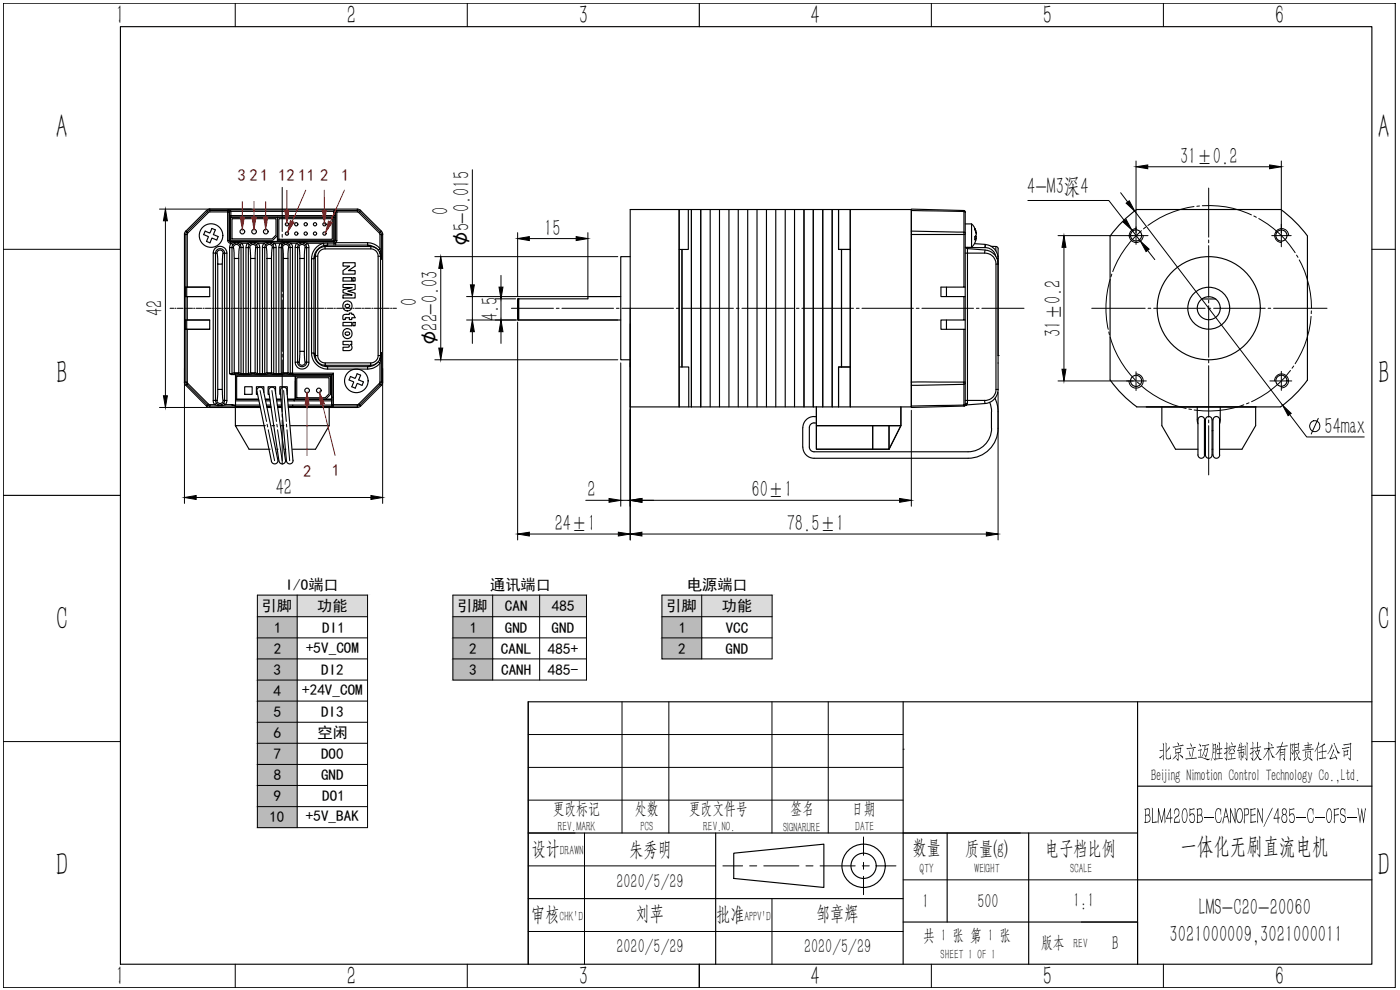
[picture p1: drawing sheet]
<svg xmlns="http://www.w3.org/2000/svg" width="420mm" height="297mm" viewBox="0 0 420 297" stroke-linecap="round" stroke-linejoin="round" font-family="sans-serif">
<!-- layer: VhF -->
<g fill="none" stroke="#000" stroke-width=".34">
<path d="M36.1 8h375.6v281.3h-375.6zM209.9 1v7M1 148.6h35.1M411.7 148.6h7M271 210.6v78.7M341.4 210.6v78.7M411.7 210.6h-253.2v78.7M341.4 235.9h70.3M158.5 249.9h182.9M214.8 249.9v39.4M220.2 256l27.1-2.7v13l-27.1-2.7zM284.3 249.9v26.7"/>
<path d="M308.7 249.9v39.4M158.5 269.6h112.5M271 276.6h70.4M341.4 264h70.3M209.9 289.3v7"/>
<circle cx="259.2" cy="259.8" r="6.5"/>
<circle cx="259.2" cy="259.8" r="3.8"/>
</g>
<g fill="none" stroke="#000" stroke-width=".3">
<path d="M1 1h417.7v295.3h-417.7zM70.6 1v7M140.2 1v7M279.5 1v7M349.2 1v7M1 74.8h35.1M411.7 74.8h7M158.5 210.6v78.7M186.7 210.6v39.3M200.7 210.6v39.3M231.7 210.6v39.3M248.6 210.6v39.3"/>
<path d="M1 222.5h35.1M158.5 230.3h112.5M158.5 220.4h112.5M271 224.8h.1M411.7 222.5h7M158.5 249.9h14.1M158.5 240.1h112.5M158.5 259.8h56.3M175.4 249.9v39.4M216.9 259.8h6M225 259.8h2.1M229.2 259.8h10.6"/>
<path d="M241.9 259.8h2.1M246.1 259.8h10.6M258.8 259.8h2.1M259.2 251.1v5.5M259.2 258.7v2.1M263 259.8h5.9M271 249.9h35.2M389 245.2h3M394.6 245.2h2.9M404.2 245.2h3M158.5 279.5h112.5M231.7 269.6v19.7"/>
<path d="M259.2 262.9v5.5M271 264h70.4M324.5 276.6h16.9v12.7M70.6 289.3v7M140.2 289.3v7M279.5 289.3v7M349.2 289.3v7"/>
</g>
<g fill="#000">
<path d="M392.8 242.8a.65 .65 0 0 1 .7-.3 .65 .65 0 0 1 .5 .5l.2-.4v1.8l-.3-1.2a.68 .68 0 0 0-.9-.4 .68 .68 0 0 0-.4 .9l-.1 1.5 .3 1a.73 .73 0 0 0 .9 .4 .73 .73 0 0 0 .4-.9l.1-.5v1l-.4 .6-.6 .1-.4-.2-.5-1.8 .2-1.4zM400.2 242.7l1.4-.3 .3 .3-1.4 .3v1.5l1.1-.3 .2 .3-1.3 .2v2.4l-.2-.5zM402.4 242.8l.6-.3 .6 .5 .1-.5v1.8l-.2-1.1a.66 .66 0 0 0-.9-.3 .66 .66 0 0 0-.2 1l.2 .4 1.1 .6 .2 .7-.3 1-.7 .3-.6-.5-.1-1 .4 1.1a.85 .85 0 0 0 1.1-.4 .85 .85 0 0 0-.3-1.1l-1.2-.9zM407.4 242.4l.4 .3 .4 3.3 .4-3.4 .6 3.4 .4-3.6 .3 .4-.6 4.2-.6-3.5-.6 3.5z"/>
<path d="M395.7 224.3l1.7-1.2 .3 .2-.8 .5v1.6l1-.2 .3 .2-1.3 .2v1.8l.8-.2 .2 .3-1.8 .3-.3-.2 .9-.2v-1.7l-.9 .2-.2-.3 1.1-.1v-1.6zM395.7 222.5l.2 .6-.4 1-.1 4.3-.2-.6 .1-3.3-.8 1.1 .8-1.4z"/>
<path d="M399.7 223.4l.3 .5-1.6 2.4 .8-1.4zM400.2 224.7l.2 .6-1.1 2.2 .9-.2a.42 .42 0 0 0 .6-.2 .42 .42 0 0 0-.2-.6l-.1-.3 .8 1.3-.1 .5-.3-.7-1.7 .6-.2-.3 .5-.9zM400.3 222.9l.3 .2 .8 2.2 .8 .7-.7 .1z"/>
<path d="M402.7 224.5l2.1-.4 .2 .2-2.1 .4zM403.1 223.4l2.1-.3 .1-.3 .3 .3-.2 .3-.2 4.9-.6-.9 .6 .2v-4.3l-1.2 .2a.54 .54 0 0 1-.9-.1zM403.2 225l.2 .3 .9-.1 .1-.2 .3 .2-.3 1.1 .2 .2-1.1 .2-.1 .5-.2-.4zM403.5 225.6v.9l.8-.1 .1-1z"/>
<path d="M398.6 242.7a.82 .82 0 0 1 .8 .1 .82 .82 0 0 1 .3 .9v1.7l-.3 1.1a.64 .64 0 0 1-.9 .4 .64 .64 0 0 1-.3-.9l-.2-1.9zM398.7 242.8l-.5 1.4 .1 1.8a.56 .56 0 0 0 .6 .7 .56 .56 0 0 0 .5-.8l.2-1.1-.2-1.4a.54 .54 0 0 0-.7-.6z"/>
</g>
<g fill="none" stroke="#000" stroke-width=".34">
<path d="M55.4 70.4v44.4M55.7 69.5l.1-.2a.64 .64 0 0 1-.2 1.1 .51 .51 0 0 1 .1-.9zM56.2 70.4h-.4v15.7M61.6 69.3l1.4 .6 .6-1.4 1 .5-.6 1.4 1.5 .6-.4 1-1.5-.6-.6 1.5-1-.5 .6-1.4-1.5-.6zM62 63.2l.3-.3a.36 .36 0 0 1 .4-.2 .36 .36 0 0 1 .3 .2l-.1 .1a.64 .64 0 0 1-.9 .2zM62 63.2l-6.3 6.3M62.6 63.8l-.3-.3-6.3 6.1 .3 .3M62.8 62.7h44.5M64 75.9v44.2M64.5 74.6a2.06 2.06 0 0 1 2.3-.6 2.06 2.06 0 0 1 1.3 2h-.6a1.42 1.42 0 0 0-1.4-1.4 1.42 1.42 0 0 0-1.5 1.3h-.6zM65.1 75.9h-.4v44.2h.4M65.3 75.4a.96 .96 0 0 1 1.3-.2 .96 .96 0 0 1 .2 1.3l-.1 2.7h-1.4l-.2-3.3z"/>
<path d="M65.3 79.2v37.6M66.7 79.2v37.6M67 76h.4v44.1h-.4M68.1 76v44.1M68.3 63.2v.4h.4v8.6M68.3 63.2h-5.3v.4M68.3 63.2l.4 .4 .2-.1M68.4 72.2a.83 .83 0 0 0 .8 .8M68.4 63l-.1 .2M68.4 63h32.5M68.5 63l.4 .4M68.5 63l.8 .4"/>
<path d="M68.7 72.2h-.4v-8.6l-5.7 .1-6.4 6.5v15.9h6.7v2.9h-6.7v7h6.7v2.8h-6.7v15.9l6.4 6.6 1.8 .1-.2-.4a.46 .46 0 0 1-.2-.6 .46 .46 0 0 1 .5-.3h.2a1.36 1.36 0 0 0 1.7 1.4M68.8 72.2l.4 .4M68.9 63.4h.1M68.9 64.7v.7l.4-.3M68.9 63.5h.4v1.6M68.9 63.5v1.2M68.9 64.7h31.6M68.9 65.5l-.2 6.7M68.9 72l.4 .4M68.9 74.3v37.8l.6 .3h1.2v9.2M69 65.2h.2M69.2 73h.2l-.5 1.3h.7"/>
<path d="M69.2 72.6l.1-.2h30.8l.1 .2M69.3 63.4h.1M69.3 65.1h30.8l.4 .3M69.3 63.4l-.4 .1M69.3 63.4h30.8M69.6 74.3v37.8l.7-.3M69.6 74.3a1.42 1.42 0 0 1 1.4-1.4 1.42 1.42 0 0 1 1.5 1.4 .43 .43 0 0 0 .6-.3 .43 .43 0 0 0-.3-.6l-.2-.4h1.7l-.3 .4a.46 .46 0 0 0-.2 .7 .46 .46 0 0 0 .6 .2h.1M69.6 65.6h13.2v4.9l-1.1 1.2h-12.1zM69.6 74.3h.4M70.3 77.6v34.2M70.3 73.6a1 1 0 0 1 1.4 .1 1 1 0 0 1 0 1.3v2.6h-1.4l-.3-3.3zM70.4 72.6h1.2"/>
<path d="M70.6 73l-.2-.3-1 .3 .5 .4M71.4 73l.2-.3 1 .3-.6 .4M71.9 74.3h.4v37.8l-.6-.3v-34.2M73 74.3v38.1h.8v-38.1M74.5 74.3v37.8l.7-.3M74.5 74.3h.5M75.1 73.7a.95 .95 0 0 1 1.3-.2 .95 .95 0 0 1 .3 1.3l-.1 2.8h-1.4l-.2-3.3zM75.2 77.6v34.2M75.3 72.6h-6.1v.4M75.5 73a1.49 1.49 0 0 1 1.9 1.3h.1a.43 .43 0 0 0 .5-.3 .43 .43 0 0 0-.2-.6l-.3-.4h1.7l1-.3 .2 .3M75.5 73a1.38 1.38 0 0 0-1 1.3M75.5 73l-.2-.3-1 .3 .5 .4"/>
<path d="M76.3 73l.2-.3 1 .3-.6 .4M76.5 72.6l-1.2 .1 4.9-.1M76.6 77.6v34.2M76.8 74.3h.4v37.8l-.6-.3M78 74.3v38.1h.8v-38.1M79.4 74.3v37.8l.7-.3M79.4 74.3a1.35 1.35 0 0 1 1.4-1.4 1.35 1.35 0 0 1 1.4 1.4h.7l-.5-1.3h1.7l-.4 1.3h.7M79.4 74.3h.5M79.7 73.4a.36 .36 0 0 0-.4-.3 .36 .36 0 0 0-.4 .3 .45 .45 0 0 0-.2 .6 .45 .45 0 0 0 .6 .3h.1M80 73.7a.97 .97 0 0 1 1.4-.2 .97 .97 0 0 1 .2 1.3l-.1 2.8h-1.4l-.2-3.3zM80.1 77.6v34.2M81.2 73l.2-.3 1 .3-.5 .4"/>
<path d="M81.4 72.6l-1.2 .1 9.9-.1M81.5 77.6v34.2M81.7 74.3h.5v37.8l-.7-.3M82.9 74.3v38.1h.8v-38.1M83.3 65.2h-14.1v6.9h12.7l1.4-1.4M83.3 65.2h16.8v7h-16.8zM83.7 65.6h16v6.2h-16zM84.4 74.3v37.8l.6-.3v-34.2M84.4 74.3h.4M85 73.7a.9 .9 0 0 1 1.2-.3 .9 .9 0 0 1 .4 1.2l-.2 3h-1.4l-.2-3.3zM85.2 72.6h1.1M85.3 73a1.41 1.41 0 0 1 1.9 1.3h.1a.43 .43 0 0 0 .5-.3 .43 .43 0 0 0-.2-.6l-.2-.4 1.9-.1a.57 .57 0 0 1 .9 .1"/>
<path d="M85.3 73a1.42 1.42 0 0 0-.9 1.3M85.3 73v-.1a.69 .69 0 0 0-1.1 0l.5 .5M86.1 73l.2-.3 1.1 .3-.6 .4M86.4 77.6v34.2l.7 .3M86.7 74.3h.4v37.7M87.8 74.3v37.7h-.7M88.6 74.3v34.4M89.7 74.3h-.4v34.4h.4M89.9 73.6a.96 .96 0 0 1 1.3-.1 .96 .96 0 0 1 .3 1.3l-.2 2.8h-1.3l-.3-3.3zM90 77.6v27.8M90.2 73a1.5 1.5 0 0 1 1.9 1.3h.1a.45 .45 0 0 0 .6-.3 .45 .45 0 0 0-.3-.6l-.2-.4h4.8a4.9 4.9 0 0 0-3.6 4.6h.7v28.3h-.7a4.8 4.8 0 0 0 4.8 4.8v-.7h12M90.2 73a1.43 1.43 0 0 0-.9 1.3h-.2a.44 .44 0 0 1-.6-.3 .44 .44 0 0 1 .3-.6 .38 .38 0 0 1 .3-.3 .38 .38 0 0 1 .4 .3h.1"/>
<path d="M91 73l.3-.3 1 .3-.6 .4M91.3 72.6l-1.2 .1 10.1-.1M91.3 77.6v27.8M91.6 74.3h.4v34.4h-.4M92.7 74.3v34.4M93.5 77.6v28.3M95.4 76.9h-.8v29.8l-.4-.8a4 4 0 0 0 4.1 4.1l-.7-.4M100.1 63.4l.4 .1M100.1 65.2h.2M100.1 63.4h.1M100.2 73.5v-.6l.5-.1v.7M100.2 72.6v.3h-1.9"/>
<path d="M100.5 65.8v6.2l.2 .2M100.5 65.5v.3M100.5 63.5h-.4v1.6M100.5 63.5v1.2M100.5 64.7v.7M100.5 72l-.4 .4M100.6 63.4h.1M100.7 72.2h.4M100.7 72.2l-.4 .4M100.9 63l.2 .2M100.9 63l-.8 .4M100.9 63l-.4 .4"/>
<path d="M101.1 63.2v.4h-.4v8.6M101.1 63.2h6.2l-.1-.3a.58 .58 0 0 1 1 .3l-.3 .3-.6-.3v.4M101.1 72.2l-.3 .6h9.5M101.1 63.2l-.4 .4-.2-.1M102.9 78.8h3.7v1l-2.1 1.4h2.1v1.1h-3.7v-1.1l2-1.4h-2zM107.6 63.8l.3-.3 6.3 6.1 .1-.1a.41 .41 0 0 1 .5 .1 .41 .41 0 0 1 0 .5v.3v-.2M108.1 63l6.4 6.3M111.3 74.7l.1-.7a2.89 2.89 0 0 1 2.8 2.9l.3 .8M112.9 74.5l-1.7-.9-.9-.1 1 .5h-13.7l.7-.5a4.1 4.1 0 0 0-4.1 4.1l.5-1a2.91 2.91 0 0 1 2.9-2.6v.7M112.9 74.5l.2 .1M113.5 76.9h.7v29.8l.3-.9M113.5 75.1l.5-.5 .5 3.1"/>
<path d="M113.8 75.5l.2 .4M113.9 69.9l.3-.3 .3 .7-.5 .1v4.2a4.9 4.9 0 0 0-3.7-1.8v.7h-12v-.6h-.6l-.6 .1 .1 .7M113.9 75.8l.6 1.9M114 70.4l-.1-.5-6.3-6.2-6.5-.1v8.6M114.5 77.7v-7.3h.3v44.2h-.3v-8.8M189.1 62.9h84.4v59.2h-84.4zM189.1 77h-2.8v31h2.8M203.8 62.9v59.2M204.7 74.8v35.3M206.6 62.9v11.9h-2.8M207.5 62.9v59.2M210.3 62.9v59.2"/>
<path d="M213.1 62.9v59.2M215.9 62.9v59.2M218.8 62.9v59.2M221.6 62.9v59.2M224.4 62.9v59.2M227.2 62.9v59.2M230 62.9v59.2M232.8 62.9v59.2M235.7 62.9v59.2M238.4 62.9v59.2M241.3 62.9v59.2M244.1 62.9v59.2"/>
<path d="M246.9 62.9v59.2M249.8 62.9v59.2M251.7 62.9v11.9h3.5M252.5 74.8v35.3M255.2 62.9v59.2M273.5 69.3l15.8 .3v.8h-15.8zM273.5 69.3v-6.1l15.8 .3v6.1l.4 .3M273.5 63.2v-.5l15.8 .5v.3M273.5 70.4v44.2M289.3 63.2l.4 .4v6.3M289.3 63.4l.4 .3M289.7 69.9v.5h-.4v15.7h-6.9v2.9h6.9v7h-6.9v2.8h6.9v15.8h.4"/>
<path d="M289.7 70.4v15.7h-.4M289.7 75.9h.7M289.7 74.2h1.9M289.7 67.2h1.9v7M289.8 74.2l.6 .4M289.8 74.3h5.8v-.9v.9a3.3 3.3 0 0 1 3.3 2.6M290.4 74.6l5.2 .4a4.2 4.2 0 0 1 3.9 4.2M290.4 75.9h5.1a3.3 3.3 0 0 1 3.4 3.3v37.6a3.3 3.3 0 0 1-3.4 3.3M290.4 74.6v1.3M290.4 74.2v.4M290.4 75.9v44.2h5.1M291.6 67.2l1 1.3"/>
<path d="M292.5 73.1l3.1 .2a4.2 4.2 0 0 1 3.9 4.3v1.6M292.6 71.4h.4a5.1 5.1 0 0 1-1.4 2.8M292.6 71h.4M292.6 68.7l.2 .5M292.8 70.7l.2 .3-.1 .4M292.9 69.9l-.3-1.4 .2 1a1.03 1.03 0 0 1-.2 1.5v1l.4-.6M295.6 75l-.1 .9M297.4 73.9l1.5 .1M298.9 79.2h.6M299.2 77.6h.3M299.5 76.9h.1M299.5 74.7v2.2"/>
<path d="M299.5 76.9v39.9M299.6 74.7l-.2-.5-.5-.2v1.2M55.6 86.1v2.9M55.6 96v2.8M55.6 86.1h.1M55.6 89h.1M55.6 96h.1M55.6 98.8h.1M55.8 98.8v15.8h-.2a.49 .49 0 0 0-.3 .5 .49 .49 0 0 0 .4 .4l.1 .1 .2-.3-.2-.7h.4M55.8 89v7M56 96h-.4v2.8h.4M56 86.1h-.4v2.9h.4"/>
<path d="M62.9 96h-6.9v2.8h6.9M62.9 86.1h-6.9v2.9h6.9M102.9 96.7h2.7v1h-2.7zM102.9 85.3h3.7v1.5l-2.2 .6 2.2 .6v1.4h-3.7v-.9h2.8l-2.8-.7v-.8l2.8-.7h-2.8zM102.9 83.3h2.7v1h-2.7zM103 94.6l.6-.3h1.2v-.4h.8v.4h.5l.5 1h-1v.6h-.8v-.6h-1.1v.5l-.7 .1zM103.6 91.5a.66 .66 0 0 1 .9-.3 .66 .66 0 0 1 .3 .9 .68 .68 0 0 1-.8 .2 .68 .68 0 0 1-.4-.8zM103.7 99.8v-.1a.65 .65 0 0 1 .9-.1 .65 .65 0 0 1 .2 .8 .66 .66 0 0 1-.8 .2 .66 .66 0 0 1-.4-.7zM105.9 96.7h.7v1h-.7zM105.9 83.3h.7v1h-.7zM155.3 89.7v6.1l.3 .2h30.7M155.6 89.7v6.3"/>
<path d="M186.3 89h-9.9v.7h-21.1v6.1l.3 .2v-6.3M189.1 92.5v17.6M284 86.1v2.9M284 96v2.8M289.3 98.8h.4v15.8M289.3 89h.4v7h-.4M289.7 86.1v2.9M289.7 96v2.8M55.8 115.6l6.3 6.3M56.3 115l-.3 .3 6.3 6.2-.2 .2a.41 .41 0 0 0 .1 .4 .41 .41 0 0 0 .5 .1l.3 .1M65.3 116.8h1.4l.2 3.1a.91 .91 0 0 1-1 1.1 .91 .91 0 0 1-.7-1.3zM68.9 112.1h.7l.3 .2h-.3"/>
<path d="M70.3 111.8l.3 .3h.8M70.3 111.9h1.4M70.6 112.1l-.7 .3M70.7 119.8h6.9M71.4 112.1l.6 .3M71.7 111.8l-.3 .3M72 112.3l1 .1M73.4 116h2.3v2.3h-2.3zM74.5 112.1h-2.2l-.2 .3M74.6 112.1l.3 .3M75.2 111.9h1.4M75.3 111.8l.2 .3"/>
<path d="M75.5 112.1l-1.7 .3M76.3 112.1l.6 .3M76.6 111.8l-.2 .3h-.9M77 112.4l.2-.3h2.3l.3 .3M77 112.3l1 .1M77.1 117.4l4.4 21a.99 .99 0 0 0 1.1 .8 .99 .99 0 0 0 .8-1.2M79 117l4.4 21M79 117a.99 .99 0 0 0-1.1-.8 .99 .99 0 0 0-.8 1.2M79.2 117.8v-1.8h-2.3v2.3h.4M79.6 119.8h1.4M79.8 112.3l-1 .1M80.1 111.9h1.4"/>
<path d="M80.2 111.8l.2 .3h.8l.3-.3M80.4 112.1l-.7 .3M80.8 116.6a.99 .99 0 0 1 1.1-.4 .99 .99 0 0 1 .7 .8l3.1 21.1a1 1 0 0 1-.8 1.1 1 1 0 0 1-1.2-.9l-3.1-21zM81.2 112.1l.7 .3M81.9 112.3l1 .1M82.7 118.1v-2.1h-2.2v2.3h.3M83 119.8h1.4M83.7 112.1h-1.5l-.3 .3M83.7 112.1h.7l.3 .2-1 .1M84.2 118.3h-.2v-2.3h2.2v2.3M85.1 111.8l.3 .3h.8M85.1 111.9h1.4"/>
<path d="M85.3 112.1l-.6 .3M86.1 117.1l1.9 21a.99 .99 0 0 1-1 1.1 .99 .99 0 0 1-1-.9l-1.9-21M86.1 117.1a.99 .99 0 0 0-1-.9 .99 .99 0 0 0-1 1M86.1 112.1l.7 .3M86.3 119.8h13.2M86.4 111.8l-.2 .3M86.8 112.3l1.1 .1M87.1 112.1l-.3 .3M87.1 112h.1M87.1 112.1h.7M87.7 112l-.6 .1M87.7 112.1h.2"/>
<path d="M87.8 112.1v.3M87.8 112.1h-.1M87.8 112.1l.1 .3M87.8 112h12.3v9.4h7.4l6.5-6.8M87.9 112.4h11.7l-28.9 .1h28.8M88 119.8l.3 .3M88.6 108.7h.6a1.46 1.46 0 0 0 1.5 1.3 1.46 1.46 0 0 0 1.4-1.3h.6a2.05 2.05 0 0 1-2.1 2 2.05 2.05 0 0 1-2-2zM88.6 112.9v6.9h-2.3M88.6 112.9h-17.6v6.9M88.6 112.9v6.9h10.9M88.6 112.9h10.6v5.5l-1.4 1.4h-9.2v-5.5M89.1 113.3h9.6v4.9l-1.1 1.1h-8.5z"/>
<path d="M90 105.4h1.3l.2 2.9a.93 .93 0 0 1-.9 1.3 .93 .93 0 0 1-.7-1.4zM95.4 106.7h-.8l.1 .3a2.91 2.91 0 0 0 2.9 2.6M97.6 108.9h13.7v.7h-13.7zM97.6 108.9a2.17 2.17 0 0 1-2.2-2.2v-29.8a2.17 2.17 0 0 1 2.2-2.2h13.7a2.17 2.17 0 0 1 2.2 2.2v29.8a2.17 2.17 0 0 1-2.2 2.2M98.3 110.7h12M99.5 112.5v7.6M99.5 112.5v6.7M99.6 119.1v1.1M100.1 112l-.5 .4v9M102.9 102.4h2.7v.9h-.5a.98 .98 0 0 1 .6 1.2 .98 .98 0 0 1-1.1 .7h-1.7v-1h1.5a.42 .42 0 0 0 .5-.5 .42 .42 0 0 0-.7-.3h-1.3zM105.2 112.9l1.4 .6 .6-1.4 1 .5-.6 1.4 1.5 .6-.4 1-1.5-.6-.6 1.5-1-.5 .6-1.4-1.4-.6zM110.3 110v.7a4.9 4.9 0 0 0 3.7-1.7v5.6"/>
<path d="M113.1 108.9a4.1 4.1 0 0 1-2.8 1.1M113.5 106.7h.7v.3a2.91 2.91 0 0 1-2.9 2.6l-1 .4M113.9 115l.3 .3-6.3 6.2-.3-.3M114 107.7l-.1 .3M114 114.6h.5l-.3 .7 .1 .2a.58 .58 0 0 0 .5-.9M114.5 105.8l-.6 2M114.5 105.8l-.5 3.2-.5-.5M114.5 115.5l-6.3 6.3M203.9 110.1h2.8v12M255.2 110.1h-3.5v12M273.5 114.6h15.8v.7l-15.8 .3zM289.3 115.3v6.2l-3.9 .1-11.9 .2v-6.2"/>
<path d="M289.7 114.6v.4M289.7 115v6.4M289.7 115l-.4 .3M298.6 119.5l.6 1.7 .3 1.7a29.2 29.2 0 0 1-.3 8 9 9 0 0 1-8.7 6.6h-46.2a3.4 3.4 0 0 1-3.4-3.4v-5.7M298.9 116.8h.6M299.5 116.8a4.2 4.2 0 0 1-3.9 4.3M62.6 121.2l-.3 .3 .7 .3v.5M63 121.4v.4h2.4M63 122.3h15.1M65 121l-.6 .4 1 .3 .2-.2M67.1 121l.5 .4-1 .3-.2-.2M69.4 121.4h-1.8l.3-.5a.45 .45 0 0 0 .2-.5 .45 .45 0 0 0-.6-.3h-.1a1.42 1.42 0 0 1-1 1.4"/>
<path d="M70.4 121.6l.3 .1zM70.4 121.6l-1-.2 1 .3v.1M70.6 122.3v5.4M70.7 121.7l-4.1 .1v-.1h-1.2v.1h1.2M70.7 121.8l7.3 .2M70.7 120.3h7M70.7 121.5h7.3M79.6 127.7h-9l4.1 7.1h6.4M79.7 120.3h1.4M80 121.5h1.2M80.1 122h1.2M80.1 122.3h1.3"/>
<path d="M81.6 127.7h.8M83 120.3h1.4M83.1 134.8h.3M83.2 121.5h1.3M83.3 122h1.2M83.3 122.3h1.3M84.4 127.7h.8M85.4 134.8h.4M86.3 120.3h13.2v1.2M86.5 121.5h1.4v.5M86.5 122.3h20.8M87.2 127.7h11.6"/>
<path d="M87.9 121.5h11.6M88.3 120.1v.1M98.8 122.3v5.4l-4.1 7.1h-6.9M99.5 121.5l.5 .5M99.6 121.5h.1M99.6 121.4h.5v.4h7.2v-.4M99.6 121.4l-.1 .1M99.7 121.4l.4 .4M100.1 121.8l-13.6 .2M107.3 121.8l.6-.3 .2 .2a.61 .61 0 0 1-.8 .6zM107.4 122.2l-.1 .1M244.3 126.9h.7"/>
<path d="M245 122.1v12.7h21.8v-7.1M245 125a3.4 3.4 0 0 0-4.1 3.3M261.9 127.7v7.1M270.4 122.1v5.6h-25.4M270.4 127.7l-3.6 7.1M289.3 121.5v.3l-15.8 .5v-.5M289.6 121.7h.1M289.7 121.4l-.4 .4 .3-.1M289.7 120.1h.7v.9l-.7 .4M289.7 121.2l-.4 .3M290 121.5l-.4 .2M290.1 121.5h.1"/>
<path d="M290.1 121.5h-.1M290.4 121l-.3 .5-.5 .2M295.5 120.1l.1 1M295.6 121.1l-5.6 .4M297 120.7l.4 1.4 .1 1.4a14.1 14.1 0 0 1-.6 8 7 7 0 0 1-6.4 4.1h-46.2a1.42 1.42 0 0 1-1.4-1.5v-5.8a1.42 1.42 0 0 1 1.4-1.4M348.7 122.1v5.6l4.1 7.1h6.7M359.3 122.1v3.9l.2 1.2M359.5 136.5v-10.5a.99 .99 0 0 1 1-1 .99 .99 0 0 1 1 1v10.5M359.5 136.5a.99 .99 0 0 0 1 1 .99 .99 0 0 0 1-1M361.5 134.8h.3M361.5 129.2l.3 .1M361.8 136.5v-10.5a.99 .99 0 0 1 1-1 .99 .99 0 0 1 1 1v10.5"/>
<path d="M361.8 136.5a.99 .99 0 0 0 1 1 .99 .99 0 0 0 1-1M363.8 134.8h.2M364 129.2l-.3 .1M364.1 136.5a.99 .99 0 0 0 .9 1 .99 .99 0 0 0 1-1M366 126v10.5M366 126a.99 .99 0 0 0-1-1 .99 .99 0 0 0-.9 1l-.1 10.5M366.2 122.1v3.9l-.2 1.2M376.8 122.1v5.6l-4.1 7.1h-6.7"/>
<circle cx="63.3" cy="70.7" r="3.5"/>
<circle cx="72.7" cy="69.5" r=".7"/>
<circle cx="76.2" cy="69.5" r=".7"/>
<circle cx="79.8" cy="69.5" r=".7"/>
<circle cx="86.1" cy="67.3" r=".49"/>
<circle cx="86.1" cy="70.1" r=".49"/>
<circle cx="88.9" cy="67.3" r=".49"/>
<circle cx="88.9" cy="70.1" r=".49"/>
<circle cx="91.7" cy="67.3" r=".49"/>
<circle cx="91.7" cy="70.1" r=".49"/>
<circle cx="94.5" cy="70.1" r=".49"/>
<circle cx="94.5" cy="67.3" r=".49"/>
<circle cx="97.4" cy="67.3" r=".49"/>
<circle cx="97.4" cy="70.1" r=".49"/>
<circle cx="104.3" cy="91.8" r="1.47"/>
<circle cx="92.2" cy="117.2" r=".7"/>
<circle cx="95.7" cy="117.2" r=".7"/>
<circle cx="104.3" cy="100.1" r="1.47"/>
<circle cx="106.9" cy="114.3" r="3.5"/>
</g>
<!-- layer: 0 -->
<g fill="none" stroke="#000" stroke-width=".34">
<path d="M333.1 70.9v43.2M341.1 62.9h43.2M341.2 62.8a36.5 36.5 0 0 0-8 8M384.4 62.8l3.9 3.4 4.1 4.6M392.4 70.9v43.2M360.7 89.7h4.2M333.2 114a35.3 35.3 0 0 0 8 8.1M392.4 114a36.9 36.9 0 0 1-8 8.1M341.1 122.1h43.2"/>
<circle cx="341" cy="70.6" r="1.67"/>
<circle cx="384.6" cy="70.7" r="1.67"/>
<circle cx="362.8" cy="92.5" r="15.5"/>
<circle cx="362.8" cy="92.5" r="6.3"/>
<circle cx="362.8" cy="92.5" r="3.5"/>
<circle cx="341" cy="114.3" r="1.67"/>
<circle cx="384.6" cy="114.2" r="1.67"/>
</g>
<g fill="none" stroke="#000" stroke-width=".3">
<path d="M341 68.6a2.1 2.1 0 0 0-2.1 2.1 2.1 2.1 0 0 0 2.1 2.1 2.1 2.1 0 0 0 2.1-2.1M386.7 70.7a2.1 2.1 0 0 0-2-2.1 2.1 2.1 0 0 0-2.1 2 2.1 2.1 0 0 0 2 2.2M51 92.5h1.1M52.5 92.5h.3M53.2 92.5h1.7M55.3 92.5h.4M56 92.5h1.8M58.1 92.5h.3M58.8 92.5h1.8M60.9 92.5h.4M61.6 92.5h1.8M63.7 92.5h.4"/>
<path d="M64.5 92.5h1.7M66.5 92.5h.4M67.3 92.5h1.7M69.4 92.5h.3M70 92.5h1.8M72.2 92.5h.3M72.9 92.5h1.7M75 92.5h.3M75.7 92.5h1.8M77.8 92.5h.4M78.5 92.5h1.7M80.6 92.5h.4"/>
<path d="M81.3 92.5h1.8M83.4 92.5h.4M84.1 92.5h1.8M86.3 92.5h.3M86.9 92.5h1.8M89.1 92.5h.3M89.8 92.5h1.7M91.9 92.5h.3M92.6 92.5h1.7M94.7 92.5h.3M95.4 92.5h1.7M97.5 92.5h.4"/>
<path d="M98.2 92.5h1.8M100.3 92.5h.4M101 92.5h1.8M103.1 92.5h.4M103.8 92.5h1.8M105.9 92.5h.4M106.6 92.5h1.8M108.7 92.5h.4M109.5 92.5h1.7M111.6 92.5h.3M112.3 92.5h1.7M114.4 92.5h.4"/>
<path d="M115.1 92.5h1.7M117.2 92.5h.3M117.9 92.5h1.1M341 112.2a2.14 2.14 0 0 1 2.1 2.1 2.14 2.14 0 0 1-2.2 2.2 2.14 2.14 0 0 1-2.1-2.2M382.5 114.3a2.1 2.1 0 0 1 2.1-2.1 2.1 2.1 0 0 1 2.1 2.1 2.1 2.1 0 0 1-2.1 2.1M344 122.1h33"/>
</g>
<g fill="none" stroke="#000" stroke-width=".3">
<path d="M84.7 56.2v13.3M362.7 56.4v14.8M84.7 70.3v.9M84.7 72v15.5M338.6 70.7h5.9M340.9 68.1v5.2M342.5 69.2a30.7 30.7 0 0 0-8.5 12.3M343.8 68.2l-.6 .5M358.3 62a31 31 0 0 0-13.8 5.6M360 61.8l-.8 .1M360.8 61.7a29.7 29.7 0 0 1 14.8 2.8M362.7 72v.9"/>
<path d="M362.7 73.7v15.5M376.3 64.8l.7 .4M377.8 65.6a30.8 30.8 0 0 1 10.9 10.2M381.7 70.7h5.8M384.5 67.3v6.7M389.1 76.5l.4 .7M389.9 78a30.6 30.6 0 0 1 3.7 14.5M84.7 88.3v.9M84.7 90v15.5M153.5 92.5h12.6M166.9 92.5h.9M168.6 92.5h15.5"/>
<path d="M185 92.5h.8M186.6 92.5h15.5M203 92.5h.8M204.7 92.5h15.4M221 92.5h.8M222.7 92.5h15.5M239 92.5h.8M240.7 92.5h15.4M257 92.5h.8M258.7 92.5h15.4M275 92.5h.8M276.7 92.5h15.5"/>
<path d="M293 92.5h.8M294.7 92.5h12.6M327.6 92.5h16.1M332.8 99.6l.1 .8M333.2 83.8a29.4 29.4 0 0 0-.6 15M333.7 82.3l-.3 .8M344.5 92.5h.9M346.2 92.5h15.5M362.5 92.5h.9M362.7 90v.9M362.7 91.7v15.5M364.2 92.5h15.5"/>
<path d="M380.6 92.5h.8M382.2 92.5h16.1M393.5 94.9a30.4 30.4 0 0 1-4.8 14.2M393.6 93.3l-.1 .8M78 117.2l2 9.2M81.6 117.2l1.4 9.2M84.7 106.3v.8M84.7 108v15.5M85.1 117.2l.8 9.2M333.2 101.2a30.9 30.9 0 0 0 7.6 12.9M338.1 114.3h5.9M340.9 111.5v5.7"/>
<path d="M341.4 114.7l.6 .5M342.6 115.8a31.3 31.3 0 0 0 13.4 6.8M362.7 108v.9M362.7 109.7v15.5M381.1 114.3h6.6M384.5 111.4v5.7M387.3 111.2a31.9 31.9 0 0 1-11.7 9.3M388.3 109.8l-.5 .7M80.2 127.3l.1 .8M80.5 128.9l1.9 9.3M83.1 127.3l.1 .8M83.3 128.9l1.4 9.3"/>
<path d="M84.7 124.3v.9M84.7 126v13.3M86 127.3v.8M86.1 128.9l.8 9.3M356.8 122.7l.8 .2M362.7 126v.9M362.7 127.7v14.8M373.3 121.5a30.7 30.7 0 0 1-14.9 1.5M374.8 120.9l-.7 .3"/>
</g>
<g fill="#000">
<circle cx="87.8" cy="112.5" r=".17"/>
<circle cx="99.5" cy="119.2" r=".17"/>
<circle cx="299.5" cy="106.7" r=".17"/>
</g>
<g fill="none" stroke="#000" stroke-width=".3">
<path d="M141.8 50.9v34.6M336.3 57.8l2.1 2.8M340.9 48.3v21.5M344.5 50h36.5M384.5 48.3v21.5M47.9 62.7h27.6M49.6 66.3v52.4M130.5 77h54.9M155.3 69.8v19M158.9 71.6h14M176.4 69.8v19M308.5 60.2h24.3l4.7 6.1"/>
<path d="M317.5 70.7h22.6M319.3 74.2v36.6M339.7 69l2.6 3.3M340.6 63.4l44.3 58.2M344.4 75.1l2.2 2.8M132.3 80.5v23.9M140 96h45.4M140 89h45.2M141.8 89v7M141.8 99.5v3.5M148.6 89.7h6.2M150.4 82.6v3.5"/>
<path d="M150.4 89.7v6.3M150.4 99.5v3.5M155.3 96.6v65.4M189.1 97.2v64.8M55.4 110.5v40.5M114.8 110.5v40.5M130.5 108h54.9M186.3 108.9v43M299.5 117.7v44.3M317.5 114.3h22.6M47.9 122.3h27.6M273.5 123.1v28.8"/>
<path d="M387 124.4l5.2 6.7h17.2M395.6 125.5l-2.1 4.7M58.9 149.3h52.4M175.8 150.1h7M186.3 150.1h2.8M192.6 150.1h77.4M158.9 160.2h26.7M192.6 160.2h103.4"/>
<circle cx="394.6" cy="127.8" r="1.63"/>
</g>
<g fill="#000" stroke="#000" stroke-width=".3">
<path d="M340.9 50l3.6-.5v1.1zM381 49.5l3.5 .5-3.5 .6zM49.6 62.7l.6 3.6h-1.1zM155.3 71.6l3.6-.6v1.2zM172.9 71l3.5 .6-3.5 .6zM319.3 70.7l.6 3.5h-1.2zM337 66.6l1-.7 1.7 3.1zM338 61l.9-.8 1.7 3.2zM342.3 72.3l2.6 2.5-1 .7zM132.3 77l.6 3.5h-1.2zM141.8 96l.6 3.5h-1.2zM141.2 85.5h1.2l-.6 3.5z"/>
<path d="M149.8 86.1h1.1l-.5 3.6zM150.4 96l.5 3.5h-1.1zM49.1 118.7h1.1l-.6 3.6zM131.7 104.4h1.2l-.6 3.6zM318.7 110.8h1.2l-.6 3.5zM384.9 121.6l2.6 2.4-.9 .7zM55.4 149.3l3.5-.6v1.2zM111.3 148.7l3.5 .6-3.5 .6zM155.3 160.2l3.6-.5v1.1zM182.8 149.6l3.5 .5-3.5 .6zM185.6 159.7l3.5 .5-3.5 .6zM189.1 150.1l3.5-.5v1.1z"/>
<path d="M189.1 160.2l3.5-.5v1.1zM270 149.6l3.5 .5-3.5 .6zM296 159.7l3.5 .5-3.5 .6z"/>
</g>
<g fill="#dbdbdb" stroke="#dbdbdb" stroke-width=".3">
<path d="M135.9 178.6h12l-12 6.4zM135.9 185h12v-6.4z"/>
<path d="M147.9 178.6h14.1l-14.1 6.4zM147.9 185h14.1v-6.4z"/>
<path d="M162 178.6h14l-14 6.4zM162 185h14v-6.4z"/>
<path d="M198.7 178.6h11.9l-11.9 6.4zM198.7 185h11.9v-6.4z"/>
<path d="M210.6 178.6h21.1l-21.1 6.4zM210.6 185h21.1v-6.4z"/>
<path d="M77.2 178.6h12l-12 6.4zM77.2 185h12v-6.4z"/>
<path d="M89.2 178.6h21.1l-21.1 6.4zM89.2 185h21.1v-6.4z"/>
</g>
<g fill="#bababa" stroke="#bababa" stroke-width=".3">
<path d="M135.9 185h12l-12 6.4zM135.9 191.4h12v-6.4zM135.9 191.4h12l-12 6.3zM135.9 197.7h12v-6.3zM135.9 197.7h12l-12 6.3zM135.9 204h12v-6.3z"/>
<path d="M198.7 185h11.9l-11.9 6.4zM198.7 191.4h11.9v-6.4zM198.7 191.4h11.9l-11.9 6.3zM198.7 197.7h11.9v-6.3z"/>
<path d="M77.2 185h12l-12 6.4zM77.2 191.4h12v-6.4zM77.2 191.4h12l-12 6.3zM77.2 197.7h12v-6.3zM77.2 197.7h12l-12 6.3zM77.2 204h12v-6.3zM77.2 204h12l-12 6.4zM77.2 210.4h12v-6.4zM77.2 210.4h12l-12 6.3zM77.2 216.7h12v-6.3zM77.2 216.7h12l-12 6.3zM77.2 223h12v-6.3zM77.2 223h12l-12 6.4zM77.2 229.4h12v-6.4zM77.2 229.4h12l-12 6.3zM77.2 235.7h12v-6.3zM77.2 235.7h12l-12 6.3zM77.2 242h12v-6.3zM77.2 242h12l-12 6.3zM77.2 248.3h12v-6.3z"/>
</g>
<g fill="none" stroke="#000" stroke-width=".3">
<path d="M77.2 178.6h33.1v69.7h-33.1zM89.2 178.6v69.7M135.9 178.6h40.1v25.4h-40.1zM147.9 178.6v25.4M162 178.6v25.4M198.7 178.6h33v19.1h-33zM210.6 178.6v19.1M77.2 185h33.1M77.2 191.4h33.1M77.2 197.7h33.1M135.9 185h40.1M135.9 191.4h40.1"/>
<path d="M135.9 197.7h40.1M198.7 185h33M198.7 191.4h33M77.2 204h33.1M77.2 210.4h33.1M77.2 216.7h33.1M77.2 223h33.1M77.2 229.4h33.1M77.2 235.7h33.1M77.2 242h33.1"/>
</g>
<g fill="#f00" stroke="#f00" stroke-width=".3">
<path d="M79.2 65.3h1.1l-.6 3.5z"/>
<path d="M75.6 65.3h1.2l-.6 3.5z"/>
<path d="M72.1 65.3h1.2l-.6 3.5z"/>
<path d="M98.6 66.3l1.1 .5-2 3z"/>
<path d="M96.8 63.3h1.1l-.5 3.5z"/>
<path d="M87.2 66.2l1.1 .5-2 3z"/>
<path d="M85.5 63.3h1.2l-.6 3.5z"/>
<path d="M92.1 117.9l.6 3.5h-1.1z"/>
<path d="M95.9 117.8l1.5 3.3-1.2 .3z"/>
</g>
<path d="M86.1 57.1v6.2M91.8 57.1l-4.1 9.4M97.3 57.1l.1 6.2M103.4 57.1l-4.3 9.5M72.7 60.5v4.8M76.2 60.5v4.8M79.7 60.5v4.8M92.1 121.4v15.3M96.8 121.2l3.8 15.5" fill="none" stroke="#f00" stroke-width=".3"/>
<g font-size="10.1">
<text x="16.8" y="41.4">A</text>
<text x="413.5" y="41.4">A</text>
<text x="16.9" y="115.2">B</text>
<text x="413.6" y="115.2">B</text>
<text x="16.8" y="189.1">C</text>
<text x="413.5" y="189.1">C</text>
<text x="16.8" y="262.9">D</text>
<text x="413.5" y="262.9">D</text>
</g>
<g font-size="8.1">
<text x="34.7" y="7.3">1</text>
<text x="104.1" y="7.3">2</text>
<text x="173.7" y="7.3">3</text>
<text x="243.3" y="7.3">4</text>
<text x="313" y="7.3">5</text>
<text x="382.6" y="7.3">6</text>
<text x="34.7" y="295.7">1</text>
<text x="104.1" y="295.7">2</text>
<text x="173.7" y="295.7">3</text>
<text x="243.3" y="295.7">4</text>
<text x="313" y="295.7">5</text>
<text x="382.6" y="295.7">6</text>
</g>
<g font-size="7.6">
<text x="140.9" y="73.9" transform="rotate(-90 140.9 73.9)">∅5-0.015</text>
<text x="131.4" y="103.6" transform="rotate(-90 131.4 103.6)">∅22-0.03</text>
</g>
<g font-size="7.1">
<text x="354.1" y="49.1">31±0.2</text>
<text x="308.3" y="58.2">4-M3深4</text>
<text x="134.6" y="64.5" transform="rotate(-90 134.6 64.5)">0</text>
<text x="163.3" y="70.7">15</text>
<text x="48.8" y="94.9" transform="rotate(-90 48.8 94.9)">42</text>
<text x="125.2" y="91.8" transform="rotate(-90 125.2 91.8)">0</text>
<text x="149.4" y="96.4" transform="rotate(-90 149.4 96.4)">4.5</text>
<text x="318.3" y="101.1" transform="rotate(-90 318.3 101.1)">31±0.2</text>
<text x="397.5" y="130.2">54max</text>
<text x="82.7" y="148.4">42</text>
<text x="176.3" y="149.3">2</text>
<text x="225.5" y="149.3">60±1</text>
<text x="166.5" y="159.4">24±1</text>
<text x="236.1" y="159.3">78.5±1</text>
<text x="343.2" y="247.3">BLM4205B-CANOPEN/485-C-0FS-W</text>
<text x="354.3" y="256.2">一体化无刷直流电机</text>
<text x="359.8" y="274.5">LMS-C20-20060</text>
<text x="351" y="282.7">3021000009,3021000011</text>
</g>
<g font-size="6">
<text x="347.5" y="227.3">北京立迈胜控制技术有限责任公司</text>
<text x="159.6" y="256.7">设计</text>
<text x="189" y="256.7">朱秀明</text>
<text x="273.9" y="256.2">数量</text>
<text x="289.7" y="256.4">质量(g)</text>
<text x="313.7" y="256.6">电子档比例</text>
<text x="185" y="266.5">2020/5/29</text>
<text x="276.8" y="272.5">1</text>
<text x="293.3" y="272.5">500</text>
<text x="322.1" y="272.1">1:1</text>
<text x="159.5" y="276.4">审核</text>
<text x="190.8" y="276.1">刘苹</text>
<text x="215" y="276.4">批准</text>
<text x="245" y="276.1">邹章辉</text>
<text x="185" y="286">2020/5/29</text>
<text x="241.3" y="286">2020/5/29</text>
<text x="333.7" y="285.1">B</text>
</g>
<g font-size="5.1" fill="#f00">
<text x="71.3" y="54.2">3</text>
<text x="74.8" y="54.2">21</text>
<text x="83.5" y="54.3">12</text>
<text x="89.5" y="54.2">11</text>
<text x="96.1" y="54.2">2</text>
<text x="102.4" y="54.2">1</text>
<text x="91" y="143">2</text>
<text x="99.6" y="143">1</text>
</g>
<g font-size="5">
<text x="345.3" y="234.4">Beijing Nimotion Control Technology Co.,Ltd.</text>
<text x="165.9" y="244.1">更改标记</text>
<text x="190.6" y="244.2">处数</text>
<text x="206.7" y="244.2">更改文件号</text>
<text x="237.3" y="244.3">签名</text>
<text x="255.7" y="244.1">日期</text>
<text x="277.1" y="282.4">共 1 张 第 1 张</text>
<text x="312.4" y="284.6">版本</text>
</g>
<g font-size="4.6">
<text x="85.7" y="177">I/O端口</text>
<text x="147.1" y="177">通讯端口</text>
<text x="206.2" y="177">电源端口</text>
<text x="78.5" y="183.4">引脚</text>
<text x="95.2" y="183.4">功能</text>
<text x="137.2" y="183.4">引脚</text>
<text x="151.5" y="183.4">CAN</text>
<text x="165.6" y="183.4">485</text>
<text x="199.9" y="183.4">引脚</text>
<text x="216.6" y="183.4">功能</text>
<text x="82.3" y="189.8">1</text>
<text x="96.7" y="189.8">DI1</text>
<text x="141" y="189.8">1</text>
<text x="151.5" y="189.8">GND</text>
<text x="165.6" y="189.8">GND</text>
<text x="203.7" y="189.8">1</text>
<text x="217.8" y="189.8">VCC</text>
<text x="82.2" y="196.1">2</text>
<text x="91.8" y="195.8">+5V_COM</text>
<text x="140.8" y="196.1">2</text>
<text x="150.4" y="196.1">CANL</text>
<text x="164.5" y="196.1">485+</text>
<text x="203.6" y="196.1">2</text>
<text x="217.7" y="196.1">GND</text>
<text x="82.1" y="202.4">3</text>
<text x="96.4" y="202.4">DI2</text>
<text x="140.8" y="202.4">3</text>
<text x="150.4" y="202.4">CANH</text>
<text x="164.5" y="202.4">485-</text>
<text x="82.1" y="208.8">4</text>
<text x="90.7" y="208.5">+24V_COM</text>
<text x="82.2" y="215.1">5</text>
<text x="96.3" y="215.1">DI3</text>
<text x="82.1" y="221.4">6</text>
<text x="95.3" y="221.5">空闲</text>
<text x="82.1" y="227.8">7</text>
<text x="96.3" y="227.8">DO0</text>
<text x="82.2" y="234.1">8</text>
<text x="96.3" y="234.1">GND</text>
<text x="82.2" y="240.4">9</text>
<text x="96.7" y="240.4">DO1</text>
<text x="80.8" y="246.8">10</text>
<text x="91.8" y="246.5">+5V_BAK</text>
</g>
<g font-size="4">
<text x="167.4" y="249.4">REV.MARK</text>
<text x="192.2" y="249.5">PCS</text>
<text x="211.1" y="249.4">REV.NO.</text>
<text x="235" y="249.6">SIGNARURE</text>
<text x="256.7" y="249.4">DATE</text>
<text x="168" y="256.7">DRAWN</text>
<text x="276" y="261.9">QTY</text>
<text x="292.3" y="262">WEIGHT</text>
<text x="321.1" y="262">SCALE</text>
<text x="167.9" y="276.4">CHK'D</text>
<text x="223.4" y="276.4">APPV'D</text>
<text x="282.3" y="287.6">SHEET 1 OF 1</text>
<text x="322.2" y="284.6">REV</text>
</g>
</svg>
